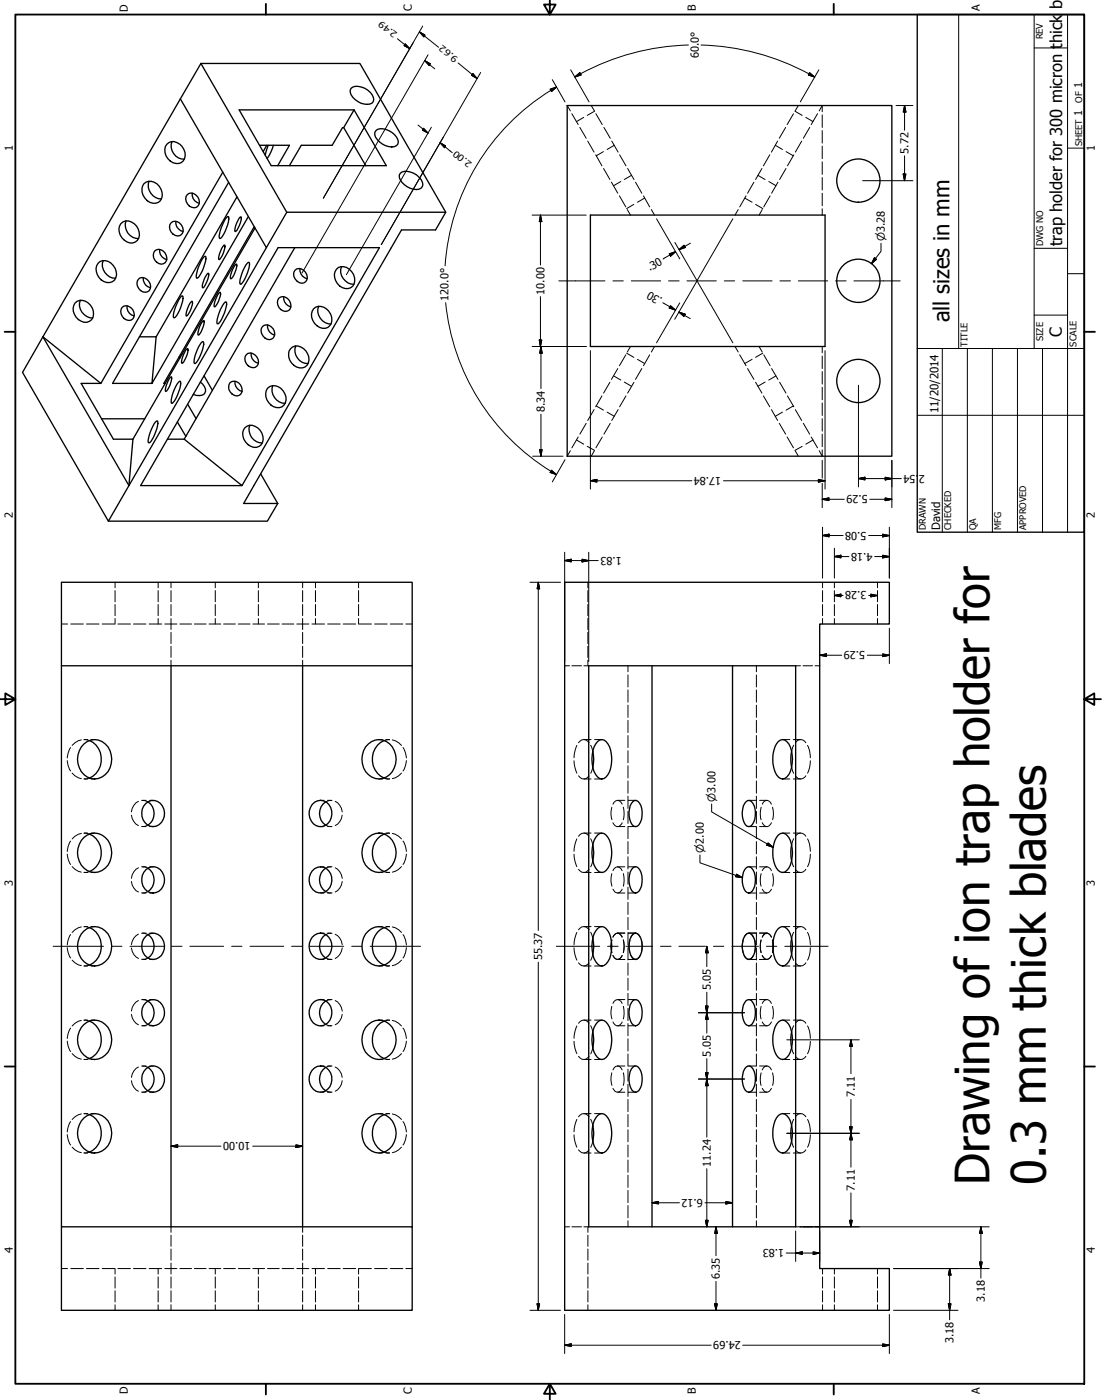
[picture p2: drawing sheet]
<svg xmlns="http://www.w3.org/2000/svg" width="101mm" height="129mm" viewBox="0 0 101 129" stroke-linecap="round" stroke-linejoin="round" font-family="sans-serif">
<g fill="none" stroke="#000" stroke-width=".09">
<path d="M36.5 3.6l1.1 .9M37.2 4l.4 .5-.5-.3zM38.4 11.5l.9 .7M38.5 2.9l.5 .3-.1 .2zM38.5 2.9l1.7 1.4M38.8 2.4l-9.1 15.8M38.9 11.8l.4 .4-.5-.3zM39 5.6l.5 .3-.1 .1zM39 5.6l.9 .7M39.3 5l-11.6 20M39.6 11.7l-7.8 13.5M40.4 13.1l.5 .3-.1 .2z"/>
<path d="M40.4 13.1l1.1 .9M42 5.8l1.8 1.4M43.4 6.7l.4 .5-.5-.3zM44.1 6.7l-9.1 15.8 5.7-9.9M48.8 19.7h5M49.6 19.7l.1 .6h-.2zM49.6 19.7v4.6M50.5 8.2l.6-.2-.5 .4zM50.7 7.3l1.1 2.1M51.1 8a20.5 20.5 0 0 0-10.3 16.4M52 9.7l.3 .5M52.4 6.4l1.7 3"/>
<path d="M52.5 10.4l.6 1M52.8 7.1l.4-.4 .1 .2zM53.2 11.7l.6 1M53.6 10.8l-.7 .4M53.9 13l.6 1M54.3 9.7l.2 .5M54.6 10.2l-.7 .4M54.7 14.2l.5 1M54.7 10.4l.6 1M55.4 13.9l-.7 .4M55.4 15.5l.6 1M55.4 11.7l.6 1"/>
<path d="M56.1 16.7l.6 1M56.1 13l.6 1M56.4 13.3l-.7 .4M56.8 18l.6 1M56.9 14.2l.5 1M57 16.7l-.7 .3M57.6 19.2l.3 .5M57.6 15.5l.6 1M57.9 16.1l-.6 .4M58.2 18.8l-.7 .3M58.3 16.7l.6 1M59.1 18l.5 1"/>
<path d="M59.2 18.2l-.7 .4M59.8 19.2l.3 .5M63.2 4.1a22 22 0 0 0-10.4 3M64.3 4.1a22 22 0 0 1 9.9 2.7M67.7 19.2l-.3 .5M68.3 18.2l.7 .4M68.5 18l-.6 1M69.2 16.7l-.6 1M69.3 18.8l.7 .3M69.5 16.1l.7 .4M69.9 15.5l-.6 1M69.9 19.2l-.2 .5"/>
<path d="M70.5 16.7l.7 .3M70.6 14.2l-.5 1M70.7 18l-.6 1M71.1 13.3l.7 .4M71.4 13l-.6 1M71.4 16.7l-.6 1M72.1 11.7l-.6 1M72.1 15.5l-.6 1M72.1 13.9l.7 .4M72.8 10.4l-.6 1M72.8 14.2l-.5 1M73 10.2l.6 .4"/>
<path d="M73.3 9.7l-.3 .5M73.6 13l-.6 1M73.9 10.8l.7 .4M74.2 6.8l.6 .3M74.3 6.7l.5 .4-.6-.2zM74.3 11.7l-.6 1M75 10.4l-.6 1M75.1 6.4l-1.7 3M75.2 10.2l.3-.5v.6M75.5 10.5v1.2M75.5 12v1.1M75.5 13.4v1.2"/>
<path d="M75.5 14.9v1.1M75.5 16.3v1.1M75.5 17.7v1.2M75.5 19.2v.5M79.2 16.6h4.6M82.2 9.7h1.6M82.9 16h.2l-.1 .6zM83 9.7l.1 .6h-.2zM83 9.7v2.3M83 14.3v2.3M88 1.3v30.7M94.9 4.4h3.1"/>
<path d="M94.9 1.3v30.7M98 1.3v47.5M98 13.6h1.5M40.9 27.8a20.5 20.5 0 0 0 10.2 15.8M48.8 31.8h5M49.5 31.2h.2l-.1 .6zM49.6 27.2v4.6M49.6 31.8l.1 .6h-.2zM49.6 31.8v3.9M49.6 38v3.9M51.3 25.8h4.2M53.8 38.9l-.6 1"/>
<path d="M54.2 32.2v12.7M54.5 37.6l-.6 1M54.7 37.3l.7 .3M55.2 36.3l-.5 1M55.7 37.8l.7 .4M56 35.1l-.6 1M56 38.9l-.6 1M56.2 25.8h1M56.3 34.5l.7 .4M56.7 33.8l-.6 1M56.7 37.6l-.6 1M57.3 35.1l.6 .4"/>
<path d="M57.4 32.6l-.6 1M57.4 36.3l-.5 1M57.5 32.4l.7 .4M57.9 31.8l-.3 .5M57.9 25.8h2.7M58.2 35.1l-.6 1M58.5 33l.7 .4M58.9 33.8l-.6 1M59.6 32.6l-.5 1M60.1 31.8l-.3 .5M60.2 20.1l2.2 3.7M60.8 27.8l1.2 .7"/>
<path d="M61.4 25.8h.9M61.4 23.3l.6-.2-.5 .4zM61.5 28.1l.5 .4-.6-.2zM61.9 29.3l2.1-3.5 3.3 5.7M62 23.1l-1.2 .7M62.3 28.6l.6 .2-.1 .2zM62.3 28.6l1 .6M62.3 22.9l.5-.4 .1 .2zM62.4 27.8l-2.2 3.7M63 25.8h2.7M63.4 22.3l-1.1 .6M66.5 25.8h.9"/>
<path d="M67.3 20.1l-3.3 5.7-2.1-3.5M67.4 31.8l.3 .5M67.9 32.6l.6 1M68.2 25.8h2.7M68.6 33.8l.6 1M69 33l-.7 .4M69.3 35.1l.6 1M69.7 31.8l.2 .5M70 32.4l-.7 .4M70.1 36.3l.5 1M70.1 32.6l.6 1M70.2 35.1l-.7 .4"/>
<path d="M70.8 37.6l.6 1M70.8 33.8l.6 1M71.2 34.5l-.7 .4M71.5 38.9l.6 1M71.5 35.1l.6 1M71.6 25.8h.9M71.8 37.8l-.7 .4M72.3 36.3l.5 1M72.8 37.3l-.7 .3M73 37.6l.6 1M73.3 25.8h2.7M73.7 38.9l.6 1"/>
<path d="M75.5 31.8v.6M75.5 32.7v1.1M75.5 34.1v1.2M75.5 35.5v1.2M75.5 37v1.1M75.5 38.4v1.2M75.5 39.9v1.1M75.7 32.2v12.7M76.7 25.8h.9M78.4 25.8h4.2M78.8 35.4v9.3M80.2 23.7l.2 .1-.4 .4z"/>
<path d="M80.8 22.3v.8l-.8 1.1M84.2 38.1h15.3M84.2 32h15.3M86.5 32v16.8M88.8 32v16.8M91.1 32v16.8M93.4 32v16.8M94.9 22.8h3.1M94.9 28.9h3.1M95.7 32v16.8M98 25.1h1.5M5.6 57.3h.6"/>
<path d="M6.5 57.3h1.1M7.9 57.3h1.2M9.4 57.3h1.1M10.6 53.4v.6M10.6 54.2v1M10.6 55.5v1M10.6 56.8v.5M10.8 57.3h1.2M12.2 57.3h1.2M13.7 57.3h1.1M14.5 53.4v.6M14.5 54.2v1"/>
<path d="M14.5 55.5v1M14.5 56.8v.5M15.1 57.3h1.1M15.7 53.4v.6M15.7 54.2v1M15.7 55.5v1M15.7 56.8v1M15.7 58v1.1M15.7 59.3v1M16.5 57.3h1.1M17.8 57.3h1.1M19.2 57.3h1.1"/>
<path d="M19.8 53.4v.6M19.8 54.2v1M19.8 55.5v1M19.8 56.8v.5M20.5 57.3h1.1M21.9 57.3h1M23.2 57.3h1.1M23.7 53.4v.6M23.7 54.2v1M23.7 55.5v1M23.7 56.8v.5M24.6 57.3h1"/>
<path d="M25.9 57.3h1.1M27.2 57.3h1.1M27.8 53.4v.6M27.8 54.2v1M27.8 55.5v1M27.8 56.8v1M27.8 58v1.1M27.8 59.3v1M28.6 57.3h1.2M29 53.4v.6M29 54.2v1M29 55.5v1"/>
<path d="M29 56.8v.5M30.1 57.3h1.1M31.5 57.3h1.1M32.9 53.4v.6M32.9 54.2v1M32.9 55.5v1M32.9 56.8v.5M32.9 57.3h1.2M34.4 57.3h1.1M35.8 57.3h1.2M37.2 57.3h.6M48.6 53.4h2.8"/>
<path d="M48.9 41.9h2.8M49.4 53.4l.1 .6h-.2zM49.4 53.4v32M49.5 41.3h.2l-.1 .6zM50.6 43.2l.5 .4-.6-.2zM51.8 51.5l.6-.2v.3zM51.8 50.7v10M51.8 51.5h3.1M51.8 42.2l-1.1 2M52.3 41.4l-.3 .5M52.9 40.4l.7 .4M53.1 40.1l-.6 1"/>
<path d="M53.4 51.3l.6 .2-.6 .1zM53.9 41l.7 .3M53.9 53.4v.6M53.9 54.2v1M53.9 55.5v1M53.9 56.8v1M53.9 58v1.1M53.9 59.3v1M54 50.7v10M54.2 44.1l.6-.1v.2zM54.2 44.1h9.3M54.5 41.4l-.2 .5"/>
<path d="M55.3 40.1l-.6 1M66.4 44.1h9.3M72.2 40.1l.6 1M73 41.4l.3 .5M73.6 41l-.6 .3M74.4 40.1l.6 1M74.6 40.4l-.7 .4M75.1 44l.6 .1-.6 .1zM75.5 45.8l.6-.1v.3zM75.5 41.3v.6l-.3-.5M75.5 42.3v1.6M75.5 44.4v2.2"/>
<path d="M75.5 45.8h2M75.5 49.2l.6-.2v.3zM75.5 48.4v4.7M75.5 53.4v.6M75.5 54.2v1M75.5 55.5v1M75.5 56.8v.5M75.5 49.2h1.9M76.6 51.1l.6-.1v.2zM76.6 54.7l.6-.2v.3zM76.6 50.3v2.8M76.6 53.4v.6"/>
<path d="M76.6 54.2v1M76.6 55.5v1M76.6 56.8v.5M76.6 51.1h1.3M76.6 54.7h.8M78.8 43.9l.6-.1v.2zM78.8 43.9h3.9M79.7 49.2h1.9M79.7 54.7h.8M79.8 45.8h2M79.9 54.5l.6 .2-.6 .1zM80.3 51.1h1.3"/>
<path d="M80.5 53.4v.6M80.5 54.2v1M80.5 55.5v1M80.5 56.8v.5M81 49l.6 .2-.6 .1zM81 51l.6 .1-.6 .1zM81.2 43.8l.6 .1-.6 .1zM81.2 45.7l.6 .1-.6 .2zM81.6 48.4v4.7M81.6 57.7v3.2M81.8 42.3v4.3M6.2 78.4l.1 .5 .2 .4"/>
<path d="M6.2 69.8l.1 .5 .2 .5M6.5 77.2l-.2 .5-.1 .5M6.5 68.6l-.2 .5-.1 .5M6.6 79.5l.6 .5 .3 .1M6.6 71l.6 .4 .3 .1M7.5 76.5l-.3 .1-.6 .4M7.5 67.9l-.6 .3-.3 .2M8 76.5h-.3l.5 .1M8 67.9h-.3l.5 .1M8.2 71.4l-.5 .1h.3M8.4 76.5h.3M8.4 71.5h.3"/>
<path d="M8.4 67.9h.3M12.1 74.8a1.2 1.2 0 0 0 .6 1M12.7 79.7a1.2 1.2 0 0 0-.6 .9M12.7 73.6a1.2 1.2 0 0 0-.6 .9M13 79.6l.6 .1M13 73.5l.6 .1M13.1 79.6h.3M13.1 73.5h.3M13.1 75.9h.3M13.6 75.7l-.6 .2M13.7 79.6h.4M13.7 73.5h.4"/>
<path d="M13.7 75.9h.4M15.7 60.6v.5M27.8 60.6v.5M29.4 79.6h.3M29.4 73.5h.3M29.4 75.9h.3M29.9 75.7l.6 .2M30.1 79.6h.3M30.1 73.5h.3M30.1 75.9h.3M30.5 79.6l-.6 .1M30.5 73.5l-.6 .1"/>
<path d="M30.8 79.7a1.2 1.2 0 0 1 .6 .9M30.8 73.6a1.2 1.2 0 0 1 .6 .9M31.4 74.8a1.2 1.2 0 0 1-.6 1M34.8 76.5h.3M34.8 71.5h.3M34.8 67.9h.3M35.2 71.4l.6 .1M35.4 76.5h.3M35.4 71.5h.3M35.4 67.9h.3M35.8 67.9l-.6 .1M35.8 76.5l-.6 .1"/>
<path d="M36 67.9l.6 .3 .2 .2M36 76.5l.3 .1 .5 .4M36.8 71l-.5 .4-.3 .1M36.8 79.5l-.5 .5-.3 .1M37 68.6l.2 .5 .1 .5M37 77.2l.2 .5 .1 .5M37.3 69.8l-.1 .5-.2 .5M37.3 78.4l-.1 .5-.2 .4M51.8 61.1h.5M52.5 61.1h.9M52.7 69.8l.2 1.2M52.7 78.4l.2 1.1"/>
<path d="M52.9 68.4l-.2 1.2M52.9 77l-.2 1.1M53.1 71.2a.55 .55 0 0 0 1 0M53.1 79.8a.55 .55 0 0 0 1 0M53.6 76.5h.6M53.6 71.5h.6M53.6 67.9h.6M53.6 61.1h.4M53.9 60.6v.5M54.1 68.2a.55 .55 0 0 0-1 0M54.1 76.7a.55 .55 0 0 0-1 .1M54.2 68.4l.2 .6"/>
<path d="M54.2 77l.2 .5M54.4 70.4l-.2 .6M54.4 79l-.2 .6M54.6 76.5h.6M54.6 71.5h.6M54.6 67.9h.6M56.1 74.1v.6l.1 .5M56.2 75.5a.43 .43 0 0 0 .5 .4 .43 .43 0 0 0 .4-.4M56.7 79.6l-.3 .1-.2 .2M56.7 79.6l.3 .1 .1 .2M56.7 73.5l-.3 .1-.2 .2M56.7 73.5l.3 .1 .1 .2"/>
<path d="M56.7 79.6h.6M56.7 73.5h.6M56.7 75.9h.6M57.2 74.1l.1 .6-.1 .5M57.6 61.1v.6M57.6 62v1.1M57.6 63.3v1.1M57.6 64.7v1.1M57.6 66.1v1.1M57.6 67.5v1.1M57.6 68.9v1.1M57.6 70.3v1.1"/>
<path d="M57.6 71.7v1.1M57.6 73.1v1.1M57.6 74.5v1.1M57.6 75.9v1.1M57.6 77.2v1.2M57.6 78.6v1.2M57.7 79.6h.6M57.7 73.5h.6M57.7 75.9h.6M64.2 78.5v.7l3.9 1.4M65.3 73.8v.7l5.6 3.3M68.7 79.6h.7"/>
<path d="M68.7 73.5h.7M68.7 75.9h.7M69.4 61.1v.6M69.4 62v1.1M69.4 63.3v1.1M69.4 64.7v1.1M69.4 66.1v1.1M69.4 67.5v1.1M69.4 68.9v1.1M69.4 70.3v1.1M69.4 71.7v1.1M69.4 73.1v1.1"/>
<path d="M69.4 74.5v1.1M69.4 75.9v1.1M69.4 77.2v1.2M69.4 78.6v1.2M69.7 79.6h.7M69.7 73.5h.7M69.7 75.9h.7M69.8 74.1v.6v.5M69.9 75.5a.43 .43 0 0 0 .5 .4 .43 .43 0 0 0 .4-.4M70.4 73.5l-.3 .1-.2 .2M70.4 73.5l.3 .1 .1 .2M70.4 79.6l-.3 .1-.2 .2"/>
<path d="M70.4 79.6l.3 .1 .1 .2M70.5 77.4l.4 .4-.5-.2zM70.9 74.1l.1 .6-.1 .5M71.8 76.5h.7M71.8 71.5h.7M71.8 67.9h.7M72.6 70.4l.2 .6M72.6 79l.2 .6M72.8 76.5h.7M72.8 71.5h.7M72.8 67.9h.7M72.8 68.4l-.2 .6"/>
<path d="M72.8 77l-.2 .5M73 68.2a.54 .54 0 0 1 .9 0M73 76.7a.54 .54 0 0 1 .9 .1M73 61.1h.5M73.7 61.1h.9M73.9 71.2a.54 .54 0 0 1-.9 0M73.9 79.8a.54 .54 0 0 1-.9 0M74.1 68.4l.2 .5 .1 .7M74.1 77l.2 .5 .1 .6M74.4 69.8l-.1 .7-.2 .5M74.4 78.4l-.1 .7-.2 .4M74.8 61.1h.4"/>
<path d="M75.2 60.1l.6-.1v.3zM75.2 60.1h2M79.6 60.1h2M81 60l.6 .1-.6 .2zM4.9 86.9h4.6M6.2 95.6l.1 .4 .2 .5M6.2 87l.1 .4 .2 .5M6.5 94.4l-.2 .5-.1 .4M6.5 85.8l-.2 .5-.1 .4M6.6 96.7l.6 .4 .3 .1M6.6 88.1l.6 .5h.3M7.5 93.7h-.3l-.6 .5"/>
<path d="M7.5 85.1l-.3 .1-.6 .4M7.7 93.6l.5 .1M7.7 97.2h.3M7.7 93.6h.3M8 85l-.3 .1h.5M8.2 97.2h-.5M8.2 88.6h-.5l.3 .1M8.2 80l-.5 .1h.3M8.4 97.2h.3M8.4 93.6h.3M8.4 88.7h.3M8.4 85h.3"/>
<path d="M8.4 80.1h.3M10.2 86.9h1M11.9 86.9h3.1M12.1 87a1.2 1.2 0 0 0 .6 1M12.1 93.1a1.2 1.2 0 0 0 .6 1M12.1 80.9a1.19 1.19 0 0 0 .6 1M12.1 99.2a1.19 1.19 0 0 0 .6 1M12.7 85.7a1.2 1.2 0 0 0-.6 1M12.7 91.8a1.2 1.2 0 0 0-.6 1M12.7 97.9a1.2 1.2 0 0 0-.6 1M13 85.7l.6 .1M13 91.8l.6 .1"/>
<path d="M13 97.8l.6 .2M13.1 85.6h.3M13.1 88.1h.3M13.1 94.2h.3M13.1 91.7h.3M13.1 82h.3M13.1 97.8h.3M13.6 87.9l-.6 .2M13.6 94l-.6 .2M13.6 81.8l-.3 .2h-.3M13.7 85.6h.4M13.7 88.1h.4"/>
<path d="M13.7 94.2h.4M13.7 91.7h.4M13.7 82h.4M13.7 97.8h.4M15.7 86.9h1M17.4 86.9h3.1M21.3 86.9h.9M22.9 86.9h3.1M26.8 86.9h.9M28.4 86.9h3.1M29.4 85.6h.3M29.4 88.1h.3"/>
<path d="M29.4 94.2h.3M29.4 91.7h.3M29.4 82h.3M29.4 97.8h.3M29.9 87.9l.6 .2M29.9 81.8l.3 .2h.3M29.9 94l.6 .2M30.1 85.6h.3M30.1 88.1h.3M30.1 94.2h.3M30.1 91.7h.3M30.1 82h.3"/>
<path d="M30.1 97.8h.3M30.5 85.7l-.6 .1M30.5 91.8l-.6 .1M30.5 97.8l-.6 .2M30.8 85.8a1.14 1.14 0 0 1 .6 .9M30.8 91.8a1.2 1.2 0 0 1 .6 1M30.8 97.9a1.2 1.2 0 0 1 .6 1M31.4 87a1.2 1.2 0 0 1-.6 1M31.4 80.9a1.19 1.19 0 0 1-.6 1M31.4 93.1a1.2 1.2 0 0 1-.6 1M31.4 99.2a1.19 1.19 0 0 1-.6 1M32.3 86.9h.9"/>
<path d="M34 86.9h4.6M34.8 97.2h.3M34.8 93.6h.3M34.8 88.7h.3M34.8 85h.3M34.8 80.1h.3M35.2 80l.6 .1M35.2 88.6h.6M35.2 97.2h.6M35.4 97.2h.3M35.4 93.6h.3M35.4 88.7h.3"/>
<path d="M35.4 85h.3M35.4 80.1h.3M35.8 85.1h-.6M35.8 93.6l-.6 .1M36 85.1l.3 .1 .5 .4M36 93.7h.3l.5 .5M36.8 88.1l-.5 .5h-.3M36.8 96.7l-.5 .4-.3 .1M37 85.8l.2 .5 .1 .4M37 94.4l.2 .5 .1 .4M37.3 87l-.1 .4-.2 .5M37.3 95.6l-.1 .4-.2 .5"/>
<path d="M49.4 88.3v32M51.1 86.9h3.9M52.7 87l.2 1.1M52.7 95.6l.2 1.1M52.9 85.6l-.2 1.1M52.9 94.2l-.2 1.1M53.1 88.4a.55 .55 0 0 0 1 0M53.1 97a.55 .55 0 0 0 1 0M53.6 97.2h.6M53.6 93.6h.6M53.6 88.7h.6M53.6 85h.6"/>
<path d="M53.6 80.1h.6M54.1 85.3a.55 .55 0 0 0-1 0M54.1 93.9a.55 .55 0 0 0-1 0M54.2 85.6l.2 .5M54.2 94.2l.2 .5M54.4 87.6l-.2 .5M54.4 96.2l-.2 .5M54.6 97.2h.6M54.6 93.6h.6M54.6 88.7h.6M54.6 85h.6M54.6 80.1h.6"/>
<path d="M55.8 86.9h.9M56.1 86.3v.6l.1 .5M56.1 80.2v.6l.1 .5M56.1 92.4v.6l.1 .5M56.1 98.5v.6l.1 .5M56.2 86.3l-.1 .5v.6M56.2 87.7a.43 .43 0 0 0 .5 .4 .43 .43 0 0 0 .4-.4 .43 .43 0 0 1-.4 .4 .43 .43 0 0 1-.5-.4zM56.2 81.6a.43 .43 0 0 0 .5 .4 .43 .43 0 0 0 .4-.4M56.2 93.8a.43 .43 0 0 0 .5 .4 .43 .43 0 0 0 .4-.4M56.2 99.9a.43 .43 0 0 0 .5 .3 .43 .43 0 0 0 .4-.3M56.4 85.8l-.2 .2a.43 .43 0 0 1 .5-.3 .43 .43 0 0 1 .4 .3 .41 .41 0 0 0-.3-.3 .41 .41 0 0 0-.4 .1zM56.7 91.7l-.3 .2-.2 .2"/>
<path d="M56.7 91.7l.3 .2 .1 .2M56.7 97.8l-.2 .1-.3 .3M56.7 97.8l.1 .1 .3 .3M56.7 85.6h.6M56.7 88.1h.6M56.7 94.2h.6M56.7 91.7h.6M56.7 82h.6M56.7 97.8h.6M57.2 86.3l.1 .5-.1 .6 .1-.5zM57.2 80.2l.1 .6-.1 .5M57.2 92.4l.1 .6-.1 .5"/>
<path d="M57.2 98.5l.1 .6-.1 .5M57.4 86.9h2.5M57.6 80v1.2M57.6 81.4v1.1M57.6 82.8v1.1M57.6 84.2v1.1M57.6 85.6v1.1M57.6 87v1.1M57.6 88.4v1.1M57.6 89.8v1.1M57.6 91.2v1.1M57.6 92.6v1.1"/>
<path d="M57.6 94v1.1M57.6 95.3v1.2M57.6 96.7v1.1M57.6 98.1v1.1M57.6 99.5v1.1M57.7 85.6h.6M57.7 88.1h.6M57.7 94.2h.6M57.7 91.7h.6M57.7 82h.6M57.7 97.8h.6M57.8 86.3l-.1 .6 .1 .5"/>
<path d="M57.9 87.7a.43 .43 0 0 0 .4 .4 .43 .43 0 0 0 .4-.4M58.3 85.6l-.1 .1-.3 .3M58.3 85.6l.2 .1 .2 .3M58.9 86.3v.6v.5M60.6 86.9h1M62.3 86.9h2.4M64.1 99h4.2M64.1 93h4.2M64.7 98.4h.3l-.1 .6zM64.7 92.3h.3l-.1 .7zM64.9 99l.1 .7h-.3zM64.9 93l.1 .6h-.3z"/>
<path d="M64.9 86.9l.1 .6h-.3zM64.9 86.9v1.8M64.9 91.1v3.7M64.9 97.2v7.2M65.5 86.9h.9M67.2 86.9h2.4M67.6 80.2l.5 .4-.6-.1zM68.2 86.3l-.1 .6 .1 .5M68.3 87.7a.43 .43 0 0 0 .4 .4 .43 .43 0 0 0 .4-.4M68.7 85.6l-.1 .1-.3 .3M68.7 85.6l.2 .1 .2 .3M68.7 85.6h.7"/>
<path d="M68.7 88.1h.7M68.7 94.2h.7M68.7 91.7h.7M68.7 82h.7M68.7 97.8h.7M69.2 86.3l.1 .6-.1 .5M69.4 80v1.2M69.4 81.4v1.1M69.4 82.8v1.1M69.4 84.2v1.1M69.4 85.6v1.1M69.4 87v1.1"/>
<path d="M69.4 88.4v1.1M69.4 89.8v1.1M69.4 91.2v1.1M69.4 92.6v1.1M69.4 94v1.1M69.4 95.3v1.2M69.4 96.7v1.1M69.4 98.1v1.1M69.4 99.5v1.1M69.7 85.6h.7M69.7 88.1h.7M69.7 94.2h.7"/>
<path d="M69.7 91.7h.7M69.7 82h.7M69.7 97.8h.7M69.8 86.3v.6v.5v-.6zM69.8 80.2v.6v.5M69.8 92.4v.6v.5M69.8 98.5v.6v.5M69.9 87.7a.43 .43 0 0 0 .5 .4 .43 .43 0 0 0 .4-.4 .43 .43 0 0 1-.4 .4 .43 .43 0 0 1-.5-.4zM69.9 81.6a.43 .43 0 0 0 .5 .4 .43 .43 0 0 0 .4-.4M69.9 93.8a.43 .43 0 0 0 .5 .4 .43 .43 0 0 0 .4-.4M69.9 99.9a.43 .43 0 0 0 .5 .3 .43 .43 0 0 0 .4-.3M70.1 85.8l-.2 .2a.43 .43 0 0 1 .5-.4 .43 .43 0 0 1 .4 .4 .43 .43 0 0 0-.7-.2z"/>
<path d="M70.3 86.9h1M70.4 91.7l-.3 .2-.2 .2M70.4 91.7l.3 .2 .1 .2M70.4 97.8l-.2 .1-.3 .3M70.4 97.8l.1 .1 .3 .3M70.9 86.3l.1 .5-.1 .6 .1-.5zM70.9 80.2l.1 .6-.1 .5M70.9 92.4l.1 .6-.1 .5M70.9 98.5l.1 .6-.1 .5M71.8 97.2h.7M71.8 93.6h.7M71.8 88.7h.7"/>
<path d="M71.8 85h.7M71.8 80.1h.7M72 86.9h4M72.2 95.4h6.7M72.6 87.6l.2 .5M72.6 96.2l.2 .5M72.8 97.2h.7M72.8 93.6h.7M72.8 88.7h.7M72.8 85h.7M72.8 80.1h.7M72.8 85.6l-.2 .5"/>
<path d="M72.8 94.2l-.2 .5M73 85.3a.54 .54 0 0 1 .9 0M73 93.9a.54 .54 0 0 1 .9 0M73.9 88.4a.54 .54 0 0 1-.9 0M73.9 97a.54 .54 0 0 1-.9 0M74.1 85.6l.2 .5 .1 .6M74.1 94.2l.2 .4 .1 .7M74.4 87l-.1 .7-.2 .4M74.4 95.6l-.1 .6-.2 .5M78.1 95.4l.1 .6h-.2zM78.1 95.4v3.2M5.6 116.4h.6"/>
<path d="M6.2 104.1l.1 .5 .2 .5M6.5 102.9l-.2 .5-.1 .5M6.5 116.4h1.1M6.6 105.3l.6 .4 .3 .1M7.5 102.2l-.3 .1-.6 .4M7.7 102.2l.5 .1M7.7 105.8h.3M7.7 102.2h.3M7.9 116.4h1.2M8.2 105.8h-.5M8.4 105.8h.3M8.4 102.2h.3"/>
<path d="M9.4 116.4h1.1M10.6 116.4v.5M10.6 117.2v1M10.6 118.5v1M10.6 119.8v.5M10.8 116.4h1.2M12.2 116.4h1.2M13.1 100.3h.3M13.6 100.1l-.6 .1M13.7 116.4h1.1M13.7 100.3h.4M14.5 116.4v.5"/>
<path d="M14.5 117.2v1M14.5 118.5v1M14.5 119.8v.5M15.1 116.4h1.1M15.7 105.2l.6-.1v.2zM15.7 112.6v.5M15.7 113.4v1M15.7 114.6v1.1M15.7 115.9v1M15.7 117.2v1M15.7 118.5v1M15.7 119.8v.5"/>
<path d="M15.7 105.2h4.6M16.5 116.4h1.1M17.8 116.4h1.1M19.2 116.4h1.1M19.8 116.4v.5M19.8 117.2v1M19.8 118.5v1M19.8 119.8v.5M20.5 116.4h1.1M21.9 116.4h1M23.2 105.2h4.6M23.2 116.4h1.1"/>
<path d="M23.7 116.4v.5M23.7 117.2v1M23.7 118.5v1M23.7 119.8v.5M24.6 116.4h1M25.9 116.4h1.1M27.2 105.1l.6 .1-.6 .1zM27.2 116.4h1.1M27.8 112.6v.5M27.8 113.4v1M27.8 114.6v1.1M27.8 115.9v1"/>
<path d="M27.8 117.2v1M27.8 118.5v1M27.8 119.8v.5M28.6 116.4h1.2M29 116.4v.5M29 117.2v1M29 118.5v1M29 119.8v.5M29.4 100.3h.3M29.9 100.1l.6 .1M30.1 100.3h.3M30.1 116.4h1.1"/>
<path d="M31.5 116.4h1.1M32.9 116.4v.5M32.9 117.2v1M32.9 118.5v1M32.9 119.8v.5M32.9 116.4h1.2M34.4 116.4h1.1M34.8 105.8h.3M34.8 102.2h.3M35.2 105.8h.6M35.4 105.8h.3M35.4 102.2h.3"/>
<path d="M35.8 102.2l-.6 .1M35.8 116.4h1.2M36 102.2l.3 .1 .5 .4M36.8 105.3l-.5 .4-.3 .1M37 102.9l.2 .5 .1 .5M37.2 116.4h.6M37.3 104.1l-.1 .5-.2 .5M49.3 119.7h.2l-.1 .6zM51.8 112.6h.5M52.5 112.6h.9M52.7 104.2l.2 1.1M52.9 102.7l-.2 1.2"/>
<path d="M53.1 105.5a.55 .55 0 0 0 1 .1M53.6 105.8h.6M53.6 102.2h.6M53.6 112.6h.4M53.9 112.6v.5M53.9 113.4v1M53.9 114.6v1.1M53.9 115.9v1M53.9 117.2v1M53.9 118.5v1M53.9 119.8v.5M54.1 102.5a.55 .55 0 0 0-1 0"/>
<path d="M54.2 102.7l.2 .6M54.4 104.8l-.2 .5M54.6 105.8h.6M54.6 102.2h.6M56.7 100.3h.6M57.6 100.9v1.1M57.6 102.3v1.1M57.6 103.7v1.1M57.6 105.1v1.1M57.6 106.5v1.1M57.6 107.9v1.1M57.6 109.3v1.1"/>
<path d="M57.6 110.7v1.1M57.6 112.1v.5M57.7 100.3h.6M59.8 110.4l.6-.1v.2zM59.8 110.4h2.5M64.7 110.4h2.5M64.7 112h.3l-.1 .6zM64.9 107.3v5.3M65.6 119.7h.2l-.1 .6zM65.7 112.6l.1 .6h-.2zM65.7 112.6v2.7M65.7 117.6v2.7"/>
<path d="M66.6 110.3l.6 .1-.6 .1zM68.7 100.3h.7M69.4 100.9v1.1M69.4 102.3v1.1M69.4 103.7v1.1M69.4 105.1v1.1M69.4 106.5v1.1M69.4 107.9v1.1M69.4 109.3v1.1M69.4 110.7v1.1M69.4 112.1v.5M69.7 100.3h.7"/>
<path d="M71.8 105.8h.7M71.8 102.2h.7M72.1 115h3.1M72.2 104h6.7M72.6 104.8l.2 .5M72.8 105.8h.7M72.8 102.2h.7M72.8 102.7l-.2 .6M73 102.5a.54 .54 0 0 1 .9 0M73 115l.6-.1v.2zM73 112.6h17.8M73 113v2.8"/>
<path d="M73.9 105.5a.54 .54 0 0 1-.9 .1M74.1 102.7l.2 .5 .1 .7M74.4 104.2l-.1 .6-.2 .5M74.6 114.9l.6 .1-.6 .1zM75.2 113v2.8M75.5 116.4v.5M75.5 117.2v1M75.5 118.5v1M75.5 119.8v.5M76.6 116.4v.5M76.6 117.2v1M76.6 118.5v1"/>
<path d="M76.6 119.8v.5M78 112h.2l-.1 .6zM78 103.4h.2l-.1 .6zM78.1 104l.1 .6h-.2zM78.1 100.9v6.2M78.1 109.5v3.1M80.5 116.4v.5M80.5 117.2v1M80.5 118.5v1M80.5 119.8v.5M82 116.4h8.8M87 119.7h.3l-.2 .6z"/>
<path d="M87.1 116.4l.2 .6h-.3zM87.1 116.4v4.7M89.9 115.8h.2l-.1 .6zM90 112.6l.1 .6h-.2zM90 112.6v4.7M48.6 120.3h2.8M51.8 123.5l.6-.2v.3zM51.8 123.5h13.5M51.8 120.7v3.5M68.2 123.5h13.4M81 123.3l.6 .2-.6 .1zM81.6 120.7v3.5"/>
<path d="M82 120.3h5.9"/>
</g>
<g fill="none" stroke="#000" stroke-width=".12">
<path d="M13.2 16.9a1.09 1.09 0 0 1 1.2-.1 1.09 1.09 0 0 1 .5 1.1 .84 .84 0 0 1-.7 .8 .84 .84 0 0 1-.9-.5 1.11 1.11 0 0 1-.1-1.3zM13.7 16.6a1.24 1.24 0 0 0 1.1 1.7M15.3 13.2a.95 .95 0 0 1 1.6 .5 .82 .82 0 0 1-.2 1.1 .82 .82 0 0 1-1.1 0 1.12 1.12 0 0 1-.3-1.6zM15.8 13a1.2 1.2 0 0 0 1.1 1.6M16.6 9.1l-12.7 21.8 7.9 13.7-1.9 3.2-7.8-13.6 1.8-3.3 5.4 4.3 11.1-19.4M17.2 17.9a.72 .72 0 0 1 .9 .2 .72 .72 0 0 1-.1 .9 .78 .78 0 0 1-.8-.3 .78 .78 0 0 1 0-.8zM17.6 17.7a.83 .83 0 0 0 .7 1M18.4 5.8h14.6l7.9 13.7-.9 1.6h-3.2l-14.4 25.1h3.1M18.4 5.8l7.9 13.7-1.9 3.2-7.8-13.6M18.4 5.8l-1.8 3.3M20.8 20l.2-.1a3 3 0 0 1-.8 2 2.86 2.86 0 0 1 .6-1.9zM21 16.7l-10.7 18.5h3.6"/>
<path d="M21.7 18.1l-7.4 12.8M21.9 10.1h10.6l2.9 5.1h-10.5zM22 19.9h.1a1.7 1.7 0 0 1-.5 1.4 1.77 1.77 0 0 1 .4-1.4zM22.8 19.9l-8.9 15.3 .4-4.3M23.8 13.3h2.8l-1.1 1.9M24.5 13.3l-.3 .6M24.6 13.3l-.3 .9M25.1 13.3l-.3 .9-.3 .3M26.3 19.5h14.6M26.6 15.2l1-1.9h2.9l.9-1.6h.1l2.1 3.5M32.2 8.1a1.49 1.49 0 0 1 2.1 1 .57 .57 0 0 1-.9 .5 1.52 1.52 0 0 1-1.3-1.3zM32.5 10.1l-1 1.6"/>
<path d="M34.5 12a1.46 1.46 0 0 1 1.9 .6 .52 .52 0 0 1 .1 .6 .52 .52 0 0 1-.5 .3 1.58 1.58 0 0 1-1.6-1.3zM36.7 15.9a1.5 1.5 0 0 1 2.1 1 .59 .59 0 0 1-.9 .5 1.56 1.56 0 0 1-1.3-1.3zM52 9.7h29.8v32.2h-29.8zM54.2 19.7h21.5v12.1h-21.5zM84.2 1.3h15.3v47.5h-15.3zM6.9 27.8a1.07 1.07 0 0 1 1.2 0 1.07 1.07 0 0 1 .5 1.1 .79 .79 0 0 1-.5 .7 .79 .79 0 0 1-.9-.3 1.12 1.12 0 0 1-.3-1.5zM7.4 27.6a1.22 1.22 0 0 0 1.1 1.6M9 24.2a1.04 1.04 0 0 1 1.7 .7 .8 .8 0 0 1-.4 1 .8 .8 0 0 1-1-.2 1.16 1.16 0 0 1-.3-1.5zM9.3 35.2h-1.9l3 5.1h1.8M9.3 38.4h4M9.5 23.9a1.22 1.22 0 0 0 1.1 1.6M11.1 20.5a1.05 1.05 0 0 1 1.7 .8 .79 .79 0 0 1-.4 .9 .79 .79 0 0 1-1-.1 1.15 1.15 0 0 1-.3-1.6z"/>
<path d="M11.2 28.2a.72 .72 0 0 1 1 .2 .72 .72 0 0 1-.2 1 .78 .78 0 0 1-.8-.3 .78 .78 0 0 1 0-.9zM11.6 20.3a1.22 1.22 0 0 0 1.1 1.6M11.7 28.1a.83 .83 0 0 0 .6 .9M12.7 25.6a.71 .71 0 0 1 1 .2 .71 .71 0 0 1-.2 1 .77 .77 0 0 1-.8-.3 .77 .77 0 0 1 0-.9zM12.8 30.9h1.5M13.1 25.5a.86 .86 0 0 0 .7 .9M14.2 23a.72 .72 0 0 1 1 .2 .72 .72 0 0 1-.2 1 .78 .78 0 0 1-.8-.3 .78 .78 0 0 1 0-.9zM14.3 38.7l.2-.1a3 3 0 0 1-.8 2h-.1a2.86 2.86 0 0 1 .7-1.9zM14.7 22.9a.85 .85 0 0 0 .6 .9M15.6 34.6h.1a1.81 1.81 0 0 1-.5 1.3 1.76 1.76 0 0 1 .4-1.3zM15.7 20.5a.71 .71 0 0 1 1 .2 .71 .71 0 0 1-.2 .9 .77 .77 0 0 1-.8-.3 .77 .77 0 0 1 0-.8zM16.1 20.3a.83 .83 0 0 0 .7 .9"/>
<path d="M16.3 38.7l.8 1.3M16.4 35.1l.2-.1a3.2 3.2 0 0 1-.8 2h-.1a2.86 2.86 0 0 1 .7-1.9zM16.4 32.7l.1 .1M16.6 32.6h.1M16.6 27.2h.2a2.63 2.63 0 0 1-.8 2 2.86 2.86 0 0 1 .6-2zM17.1 32h.1a1.66 1.66 0 0 1-.5 1.4 1.82 1.82 0 0 1 .4-1.4zM17.2 37.1l.8 1.3M17.5 27.7h.1a1.82 1.82 0 0 1-.5 1.3 1.82 1.82 0 0 1 .4-1.3zM18.4 35.1a.74 .74 0 0 1 .3 1.1 1.12 1.12 0 0 1-1 0M18.5 31.4h.2a2.96 2.96 0 0 1-.8 2h-.1a2.86 2.86 0 0 1 .7-2zM18.6 29.4h.1a1.65 1.65 0 0 1-.5 1.4 1.95 1.95 0 0 1 .4-1.4zM18.7 23.6l.2-.1a3.1 3.1 0 0 1-.8 2 2.86 2.86 0 0 1 .6-1.9z"/>
<path d="M18.7 34.5l.8 1.3M19 25.1h.1a1.65 1.65 0 0 1-.5 1.3 1.95 1.95 0 0 1 .4-1.3zM20.1 26.9l.1-.1a1.81 1.81 0 0 1-.5 1.4 1.82 1.82 0 0 1 .4-1.3zM20.5 22.5h.1a1.81 1.81 0 0 1-.5 1.3 1.82 1.82 0 0 1 .4-1.3zM20.6 27.8l.2-.1a2.89 2.89 0 0 1-.8 2h-.1a3.1 3.1 0 0 1 .7-1.9zM21.1 35.1a.72 .72 0 0 1 1 .2 .72 .72 0 0 1-.2 1 .78 .78 0 0 1-.8-.3 .78 .78 0 0 1 0-.9zM21.6 35a.85 .85 0 0 0 .6 .9M21.6 24.3l.1-.1a1.7 1.7 0 0 1-.5 1.4 1.9 1.9 0 0 1 .4-1.3zM22.5 39.3a1.05 1.05 0 0 1 1.6 .7 .79 .79 0 0 1-.3 1 .79 .79 0 0 1-1-.2 1.15 1.15 0 0 1-.3-1.5zM22.6 32.6a.71 .71 0 0 1 1 .2 .71 .71 0 0 1-.2 .9 .77 .77 0 0 1-.8-.3 .77 .77 0 0 1 0-.8zM22.7 24.2l.2-.1a2.68 2.68 0 0 1-.8 2 2.86 2.86 0 0 1 .6-1.9zM22.9 39a1.22 1.22 0 0 0 1.2 1.7"/>
<path d="M23 32.4a.83 .83 0 0 0 .7 .9M23.3 20.8l-8.3 14.4h.2M23.4 20.9l-11.2 19.4M24.1 30a.72 .72 0 0 1 1 .2 .72 .72 0 0 1-.2 .9 .78 .78 0 0 1-.8-.3 .78 .78 0 0 1 0-.8zM24.4 22.7l-12.6 21.9 .4-4.3M24.6 29.8a.85 .85 0 0 0 .6 1M24.6 35.6a1.09 1.09 0 0 1 1.2 0 1.09 1.09 0 0 1 .5 1.1 .84 .84 0 0 1-.7 .7 .84 .84 0 0 1-.9-.4 1.11 1.11 0 0 1-.1-1.4zM25 35.4a1.24 1.24 0 0 0 1.2 1.6M25.6 27.4a.72 .72 0 0 1 .9 .2 .72 .72 0 0 1-.1 .9 .78 .78 0 0 1-.8-.3 .78 .78 0 0 1 0-.8zM26 27.2a.85 .85 0 0 0 .7 1M26.7 32a.95 .95 0 0 1 1.5 .5 .82 .82 0 0 1-.1 1.1 .82 .82 0 0 1-1.1-.1 1.12 1.12 0 0 1-.3-1.5zM27 22.7l-10.1 17.6"/>
<path d="M27.1 24.8a.71 .71 0 0 1 .9 .2 .71 .71 0 0 1-.1 1 .78 .78 0 0 1-.8-.4 .78 .78 0 0 1 0-.8zM27.1 31.8a1.2 1.2 0 0 0 1.2 1.6M27.5 24.6a.87 .87 0 0 0 .7 1M28.8 28.4a1.07 1.07 0 0 1 1.2-.1 1.07 1.07 0 0 1 .5 1.1 .84 .84 0 0 1-.7 .8 .84 .84 0 0 1-.9-.5 1.08 1.08 0 0 1-.1-1.3zM29.2 28.1a1.22 1.22 0 0 0 1.2 1.6M30.9 24.7a1.04 1.04 0 0 1 1.6 .8 .8 .8 0 0 1-.3 .9 .8 .8 0 0 1-1-.1 1.16 1.16 0 0 1-.3-1.6zM31.3 24.5a1.22 1.22 0 0 0 1.2 1.6M5.6 53.4h32.2v7.7h-32.2zM15.4 40.3h1.5M16.9 40.3l5.3 4.3 12.6-21.9h-9.3l-12.6 21.9h9.3M23.9 43.5l1.6 2.7M25.5 46.2l-1 1.6h-14.6"/>
<path d="M51.8 53.4h29.8v3.9h-6.4v59.1h6.4v3.9h-29.8zM5.6 61.1v51.5h32.2v7.7h-32.2v-7.7M7.7 76.9a1.56 1.56 0 0 1 1.8-.2 1.56 1.56 0 0 1 .8 1.6 1.55 1.55 0 0 1-1 1.6 1.55 1.55 0 0 1-1.8-.5 1.98 1.98 0 0 1 .2-2.5zM7.7 68.3a1.56 1.56 0 0 1 1.8-.2 1.56 1.56 0 0 1 .8 1.6 1.55 1.55 0 0 1-1 1.6 1.55 1.55 0 0 1-1.8-.5 1.98 1.98 0 0 1 .2-2.5zM8.2 76.6a1.91 1.91 0 0 1 1.1 1.7 1.91 1.91 0 0 1-1.1 1.7M8.2 68a1.91 1.91 0 0 1 1.1 1.7 1.91 1.91 0 0 1-1.1 1.7M13.4 79.8a1.03 1.03 0 0 1 1.1-.1 1.03 1.03 0 0 1 .6 1 1.07 1.07 0 0 1-1 1.3 1.07 1.07 0 0 1-1.1-1.3l.1-.3zM13.4 73.7a1.1 1.1 0 0 1 1.4 .1 1.1 1.1 0 0 1 .2 1.4 1.03 1.03 0 0 1-1.3 .6 1.03 1.03 0 0 1-.7-1.2l.1-.3zM13.6 79.7a1.3 1.3 0 0 1 0 2.1M13.6 73.6a1.3 1.3 0 0 1 0 2.1M15.7 61.1v51.5M27.8 61.1v51.5"/>
<path d="M28.6 79.9a1.04 1.04 0 0 1 1.3-.2 1.04 1.04 0 0 1 .6 1.1 1.04 1.04 0 0 1-1.1 1.2 1.04 1.04 0 0 1-1-1.2v-.3zM28.6 73.8a1.04 1.04 0 0 1 1.3-.2 1.04 1.04 0 0 1 .6 1.1 1.05 1.05 0 0 1-1.1 1.2 1.05 1.05 0 0 1-1-1.2v-.3zM29.9 79.7a1.3 1.3 0 0 0 0 2.1M29.9 73.6a1.3 1.3 0 0 0 0 2.1M33.8 68.3a1.5 1.5 0 0 1 1.6-.3 1.5 1.5 0 0 1 .9 1.3 1.64 1.64 0 0 1-.4 1.7 1.64 1.64 0 0 1-1.8 .3 1.95 1.95 0 0 1-.3-3zM33.8 76.9a1.5 1.5 0 0 1 1.6-.3 1.5 1.5 0 0 1 .9 1.3 1.64 1.64 0 0 1-.4 1.7 1.64 1.64 0 0 1-1.8 .3 1.95 1.95 0 0 1-.3-3zM35.2 68a1.91 1.91 0 0 0-1 1.7 1.91 1.91 0 0 0 1 1.7M35.2 76.6a1.91 1.91 0 0 0-1 1.7 1.91 1.91 0 0 0 1 1.7M37.8 61.1v51.5M54 61.1h19v51.5h-19zM54.4 69l.1 .7-.1 .7M54.4 77.5l.1 .8-.1 .7"/>
<path d="M54.8 68.1a.56 .56 0 0 1 1 .2 2.88 2.88 0 0 1-.2 3 .56 .56 0 0 1-.9-.2 2.88 2.88 0 0 1 .1-3zM54.8 76.6a.56 .56 0 0 1 1 .3 2.88 2.88 0 0 1-.2 3 .56 .56 0 0 1-.9-.2 2.88 2.88 0 0 1 .1-3.1zM58.1 79.7l.1-.1a.92 .92 0 0 1 .7 1.1 1.16 1.16 0 0 1-.6 1.3 1.14 1.14 0 0 1-.6-1.3 1.44 1.44 0 0 1 .4-1zM58.1 73.6l.1-.1a.92 .92 0 0 1 .7 1.1 1.16 1.16 0 0 1-.6 1.3 1.14 1.14 0 0 1-.6-1.3 1.36 1.36 0 0 1 .4-1zM59.8 61.1v51.5M67.2 61.1v51.5M68.5 73.6l.1-.1a.92 .92 0 0 1 .7 1.1 1.16 1.16 0 0 1-.6 1.3 1.14 1.14 0 0 1-.6-1.3 1.36 1.36 0 0 1 .4-1zM68.5 79.7l.1-.1a.92 .92 0 0 1 .7 1.1 1.16 1.16 0 0 1-.6 1.3 1.14 1.14 0 0 1-.6-1.3 1.44 1.44 0 0 1 .4-1zM71.4 68.1a.57 .57 0 0 1 1 .2 2.93 2.93 0 0 1-.2 3 .56 .56 0 0 1-.9-.2 2.97 2.97 0 0 1 .1-3zM71.4 76.6a.57 .57 0 0 1 1 .3 2.93 2.93 0 0 1-.2 3 .56 .56 0 0 1-.9-.2 2.97 2.97 0 0 1 .1-3.1zM72.6 69v.7v.7M72.6 77.5v.8v.7"/>
<path d="M7.7 94a1.56 1.56 0 0 1 1.8-.1 1.56 1.56 0 0 1 .8 1.5 1.55 1.55 0 0 1-1 1.7 1.55 1.55 0 0 1-1.8-.5 1.98 1.98 0 0 1 .2-2.6zM7.7 85.4a1.56 1.56 0 0 1 1.8-.1 1.56 1.56 0 0 1 .8 1.6 1.55 1.55 0 0 1-1 1.6 1.55 1.55 0 0 1-1.8-.5 1.98 1.98 0 0 1 .2-2.6zM8.2 93.7a1.91 1.91 0 0 1 1.1 1.7 1.91 1.91 0 0 1-1.1 1.8M8.2 85.1a1.91 1.91 0 0 1 1.1 1.8 1.91 1.91 0 0 1-1.1 1.7M13.4 85.9a1.03 1.03 0 0 1 1.1-.1 1.03 1.03 0 0 1 .6 1 1.05 1.05 0 0 1-.6 1.1 1.05 1.05 0 0 1-1.2-.2 1.35 1.35 0 0 1 .1-1.8zM13.4 92a1.1 1.1 0 0 1 1.4 .1 1.1 1.1 0 0 1 .2 1.4 1.04 1.04 0 0 1-1.3 .6 1.04 1.04 0 0 1-.7-1.2l.1-.4zM13.4 98.1a1.03 1.03 0 0 1 1.1-.1 1.03 1.03 0 0 1 .6 1 1.07 1.07 0 0 1-1 1.3 1.07 1.07 0 0 1-1.1-1.3l.1-.4zM13.6 85.8a1.3 1.3 0 0 1 0 2.1M13.6 91.9a1.3 1.3 0 0 1 0 2.1M13.6 98a1.3 1.3 0 0 1 0 2.1M28.6 86a1.08 1.08 0 0 1 1.4-.1 1.08 1.08 0 0 1 .4 1.4 1.03 1.03 0 0 1-1.2 .7 1.03 1.03 0 0 1-.8-1.1v-.3zM28.6 92.1a1.04 1.04 0 0 1 1.3-.2 1.04 1.04 0 0 1 .6 1.1 1.05 1.05 0 0 1-1.1 1.2 1.05 1.05 0 0 1-1-1.2v-.3z"/>
<path d="M28.6 98.2a1.04 1.04 0 0 1 1.3-.2 1.04 1.04 0 0 1 .6 1.1 1.04 1.04 0 0 1-1.1 1.1 1.04 1.04 0 0 1-1-1.1v-.3zM29.9 85.8a1.3 1.3 0 0 0 0 2.1M29.9 91.9a1.3 1.3 0 0 0 0 2.1M29.9 98a1.3 1.3 0 0 0 0 2.1M33.8 85.4a1.5 1.5 0 0 1 1.6-.2 1.5 1.5 0 0 1 .9 1.3 1.64 1.64 0 0 1-.4 1.7 1.64 1.64 0 0 1-1.8 .3 1.95 1.95 0 0 1-.3-3.1zM33.8 94a1.5 1.5 0 0 1 1.6-.2 1.5 1.5 0 0 1 .9 1.2 1.64 1.64 0 0 1-.4 1.8 1.64 1.64 0 0 1-1.8 .3 1.95 1.95 0 0 1-.3-3.1zM35.2 85.1a1.91 1.91 0 0 0-1 1.8 1.91 1.91 0 0 0 1 1.7M35.2 93.7a1.91 1.91 0 0 0-1 1.7 1.91 1.91 0 0 0 1 1.8M54.4 86.1l.1 .8-.1 .7M54.4 94.7l.1 .7-.1 .8M54.8 85.2a.56 .56 0 0 1 1 .2 2.88 2.88 0 0 1-.2 3.1 .56 .56 0 0 1-.9-.2 2.88 2.88 0 0 1 .1-3.1zM54.8 93.8a.56 .56 0 0 1 1 .2 2.88 2.88 0 0 1-.2 3.1 .56 .56 0 0 1-.9-.3 2.88 2.88 0 0 1 .1-3z"/>
<path d="M58.1 85.8l.1-.1a.92 .92 0 0 1 .7 1.1 1.16 1.16 0 0 1-.6 1.3 1.14 1.14 0 0 1-.6-1.3 1.44 1.44 0 0 1 .4-1zM58.1 91.8h.1a.92 .92 0 0 1 .7 1.1 1.16 1.16 0 0 1-.6 1.3 1.14 1.14 0 0 1-.6-1.3 1.44 1.44 0 0 1 .4-1.1zM58.1 97.9l.1-.1a.92 .92 0 0 1 .7 1.2 1.16 1.16 0 0 1-.6 1.3 1.14 1.14 0 0 1-.6-1.3 1.44 1.44 0 0 1 .4-1.1zM68.5 91.8h.1a.92 .92 0 0 1 .7 1.1 1.16 1.16 0 0 1-.6 1.3 1.14 1.14 0 0 1-.6-1.3 1.44 1.44 0 0 1 .4-1.1zM68.5 97.9l.1-.1a.92 .92 0 0 1 .7 1.2 1.16 1.16 0 0 1-.6 1.3 1.14 1.14 0 0 1-.6-1.3 1.44 1.44 0 0 1 .4-1.1zM68.5 85.8l.1-.1a.92 .92 0 0 1 .7 1.1 1.16 1.16 0 0 1-.6 1.3 1.14 1.14 0 0 1-.6-1.3 1.44 1.44 0 0 1 .4-1zM71.4 85.2a.57 .57 0 0 1 1 .2 2.93 2.93 0 0 1-.2 3.1 .56 .56 0 0 1-.9-.2 2.97 2.97 0 0 1 .1-3.1zM71.4 93.8a.57 .57 0 0 1 1 .2 2.93 2.93 0 0 1-.2 3.1 .56 .56 0 0 1-.9-.3 2.97 2.97 0 0 1 .1-3zM72.6 86.1v.8v.7M72.6 94.7v.7v.8M7.7 102.6a1.56 1.56 0 0 1 1.8-.2 1.56 1.56 0 0 1 .8 1.6 1.55 1.55 0 0 1-1 1.7 1.55 1.55 0 0 1-1.8-.5 1.98 1.98 0 0 1 .2-2.6zM8.2 102.3a1.91 1.91 0 0 1 1.1 1.7 1.91 1.91 0 0 1-1.1 1.8"/>
<path d="M33.8 102.6a1.5 1.5 0 0 1 1.6-.3 1.5 1.5 0 0 1 .9 1.3 1.64 1.64 0 0 1-.4 1.7 1.64 1.64 0 0 1-1.8 .3 1.95 1.95 0 0 1-.3-3zM35.2 102.3a1.91 1.91 0 0 0-1 1.7 1.91 1.91 0 0 0 1 1.8M54.4 103.3l.1 .7-.1 .8M54.8 102.4a.56 .56 0 0 1 1 .2 2.88 2.88 0 0 1-.2 3 .56 .56 0 0 1-.9-.2 2.88 2.88 0 0 1 .1-3zM71.4 102.4a.57 .57 0 0 1 1 .2 2.93 2.93 0 0 1-.2 3 .56 .56 0 0 1-.9-.2 2.97 2.97 0 0 1 .1-3zM72.6 103.3v.7v.8"/>
<circle cx="78.8" cy="16.6" r="1.98"/>
<circle cx="78.8" cy="25.8" r="1.98"/>
<circle cx="78.8" cy="35" r="1.98"/>
</g>
<g fill="none" stroke="#000" stroke-width=".17">
<path d="M50.5 0v1.3l-.6-.9h1.1l-.5 .9M1.4 1.3h98.1v125.7h-98.1zM24.4 .4v.9M76.5 .4v.9M.4 30.5h1M99.5 30.5h1M-.1 64.2h1.5l-.9 .5v-1.1l.9 .6M99.5 64.2l.9-.6v1.1l-.9-.5h1.5M.4 97.9h1M99.5 97.9h1M24.4 127v1M50.5 127l.5 .9h-1.1l.6-.9v1.5"/>
<path d="M76.5 127v1"/>
</g>
<g fill="#000" stroke="#000" stroke-width=".09">
<path d="M37.1 4.2l.5 .3zM37.2 4l.4 .5-.5-.3zM38.8 11.9l.5 .3zM38.9 11.8l.4 .4-.5-.3zM38.5 2.9l.5 .3zM38.5 2.9l.5 .3-.1 .2zM39 5.6l.5 .3zM39 5.6l.5 .3-.1 .1zM40.4 13.1l.5 .3zM40.4 13.1l.5 .3-.1 .2zM43.3 6.9l.5 .3zM43.4 6.7l.4 .5-.5-.3z"/>
<path d="M50.6 8.4l.5-.4zM50.5 8.2l.6-.2-.5 .4zM52.8 7.1l.4-.4zM52.8 7.1l.4-.4 .1 .2zM74.2 6.9l.6 .2zM74.3 6.7l.5 .4-.6-.2zM82.9 16l.1 .6zM82.9 16h.2l-.1 .6zM83 9.7l.1 .6zM83 9.7l.1 .6h-.2zM49.5 31.2l.1 .6zM49.5 31.2h.2l-.1 .6z"/>
<path d="M49.6 19.7l.1 .6zM49.6 19.7l.1 .6h-.2zM49.6 31.8l.1 .6zM49.6 31.8l.1 .6h-.2zM61.4 28.3l.6 .2zM61.5 28.1l.5 .4-.6-.2zM61.5 23.5l.5-.4zM61.4 23.3l.6-.2-.5 .4zM62.3 22.9l.5-.4zM62.3 22.9l.5-.4 .1 .2zM62.3 28.6l.6 .2zM62.3 28.6l.6 .2-.1 .2z"/>
<path d="M80.2 23.7l-.2 .5zM80.2 23.7l.2 .1-.4 .4zM49.4 53.4l.1 .6zM49.4 53.4l.1 .6h-.2zM49.5 41.3l.1 .6zM49.5 41.3h.2l-.1 .6zM50.5 43.4l.6 .2zM50.6 43.2l.5 .4-.6-.2zM51.8 51.5l.6-.2zM51.8 51.5l.6-.2v.3zM53.4 51.6l.6-.1zM53.4 51.3l.6 .2-.6 .1z"/>
<path d="M54.2 44.1l.6-.1zM54.2 44.1l.6-.1v.2zM75.1 44.2l.6-.1zM75.1 44l.6 .1-.6 .1zM75.5 45.8l.6-.1zM75.5 45.8l.6-.1v.3zM75.5 49.2l.6-.2zM75.5 49.2l.6-.2v.3zM76.6 51.1l.6-.1zM76.6 51.1l.6-.1v.2zM76.6 54.7l.6-.2zM76.6 54.7l.6-.2v.3z"/>
<path d="M78.8 43.9l.6-.1zM78.8 43.9l.6-.1v.2zM79.9 54.8l.6-.1zM79.9 54.5l.6 .2-.6 .1zM81 49.3l.6-.1zM81 49l.6 .2-.6 .1zM81 51.2l.6-.1zM81 51l.6 .1-.6 .1zM81.2 44l.6-.1zM81.2 43.8l.6 .1-.6 .1zM81.2 46l.6-.2zM81.2 45.7l.6 .1-.6 .2z"/>
<path d="M70.4 77.6l.5 .2zM70.5 77.4l.4 .4-.5-.2zM75.2 60.1l.6-.1zM75.2 60.1l.6-.1v.3zM81 60.3l.6-.2zM81 60l.6 .1-.6 .2zM64.7 98.4l.2 .6zM64.7 98.4h.3l-.1 .6zM64.7 92.3l.2 .7zM64.7 92.3h.3l-.1 .7zM64.9 99l.1 .7zM64.9 99l.1 .7h-.3z"/>
<path d="M64.9 93l.1 .6zM64.9 93l.1 .6h-.3zM64.9 86.9l.1 .6zM64.9 86.9l.1 .6h-.3zM67.5 80.5l.6 .1zM67.6 80.2l.5 .4-.6-.1zM78.1 95.4l.1 .6zM78.1 95.4l.1 .6h-.2zM15.7 105.2l.6-.1zM15.7 105.2l.6-.1v.2zM27.2 105.3l.6-.1zM27.2 105.1l.6 .1-.6 .1z"/>
<path d="M49.3 119.7l.1 .6zM49.3 119.7h.2l-.1 .6zM59.8 110.4l.6-.1zM59.8 110.4l.6-.1v.2zM64.7 112l.2 .6zM64.7 112h.3l-.1 .6zM65.6 119.7l.1 .6zM65.6 119.7h.2l-.1 .6zM65.7 112.6l.1 .6zM65.7 112.6l.1 .6h-.2zM66.6 110.5l.6-.1zM66.6 110.3l.6 .1-.6 .1z"/>
<path d="M73 115l.6-.1zM73 115l.6-.1v.2zM74.6 115.1l.6-.1zM74.6 114.9l.6 .1-.6 .1zM78 112l.1 .6zM78 112h.2l-.1 .6zM78 103.4l.1 .6zM78 103.4h.2l-.1 .6zM78.1 104l.1 .6zM78.1 104l.1 .6h-.2zM87 119.7l.1 .6zM87 119.7h.3l-.2 .6z"/>
<path d="M87.1 116.4l.2 .6zM87.1 116.4l.2 .6h-.3zM89.9 115.8l.1 .6zM89.9 115.8h.2l-.1 .6zM90 112.6l.1 .6zM90 112.6l.1 .6h-.2zM51.8 123.5l.6-.2zM51.8 123.5l.6-.2v.3zM81 123.6l.6-.1zM81 123.3l.6 .2-.6 .1z"/>
</g>
<g font-size="4.3">
<text x="90.8" y="108.7" transform="rotate(-90 90.8 108.7)">Drawing of ion trap holder for</text>
<text x="96" y="108.7" transform="rotate(-90 96 108.7)">0.3 mm thick blades</text>
</g>
<text font-size="2" x="87.1" y="29.6" transform="rotate(-90 87.1 29.6)">all sizes in mm</text>
<g font-size="1.5">
<text x="97.5" y="4" transform="rotate(-90 97.5 4)">hick</text>
<text x="97.5" y=".8" transform="rotate(-90 97.5 .8)">bla</text>
<text x="97.5" y="22.6" transform="rotate(-90 97.5 22.6)">trap holder for 300 micron t</text>
<text x="97.4" y="30.9" transform="rotate(-90 97.4 30.9)">C</text>
</g>
<g font-size="1.1">
<text x="86.1" y="37.9" transform="rotate(-90 86.1 37.9)">11/20/2014</text>
<text x="86.3" y="48.7" transform="rotate(-90 86.3 48.7)">David</text>
</g>
<g font-size="1">
<text x="11.7" y="1.1" transform="rotate(-90 11.7 1.1)">D</text>
<text x="37.8" y="1" transform="rotate(-90 37.8 1)">C</text>
<text x="63.8" y="1" transform="rotate(-90 63.8 1)">B</text>
<text x="64.1" y="5.3" transform="rotate(-90 64.1 5.3)">60.0°</text>
<text x="89.9" y="1" transform="rotate(-90 89.9 1)">A</text>
<text x="99.3" y="10.6" transform="rotate(-90 99.3 10.6)">1</text>
<text x="99.3" y="8.1" transform="rotate(-90 99.3 8.1)">1</text>
<text x="1.2" y="13.9" transform="rotate(-90 1.2 13.9)">1</text>
<text x="83.4" y="14.1" transform="rotate(-90 83.4 14.1)">5.72</text>
<text x="100.5" y="13.9" transform="rotate(-90 100.5 13.9)">1</text>
<text x="81.2" y="22.1" transform="rotate(-90 81.2 22.1)">⌀3.28</text>
<text x="41.2" y="27.6" transform="rotate(-90 41.2 27.6)">120.0°</text>
<text x="50" y="27" transform="rotate(-90 50 27)">10.00</text>
<text x="59.6" y="24.9" transform="rotate(-30 59.6 24.9)">.30</text>
<text x="60.8" y="27.4" transform="rotate(-150 60.8 27.4)">.30</text>
<text x="50" y="37.8" transform="rotate(-90 50 37.8)">8.34</text>
<text x="1.2" y="47.6" transform="rotate(-90 1.2 47.6)">2</text>
<text x="66.2" y="43.8" transform="rotate(180 66.2 43.8)">17.84</text>
<text x="79.6" y="45.5" transform="rotate(180 79.6 45.5)">5.29</text>
<text x="84" y="43.6" transform="rotate(180 84 43.6)">54</text>
<text x="84.9" y="43.6" transform="rotate(180 84.9 43.6)">2.</text>
<text x="100.5" y="47.6" transform="rotate(-90 100.5 47.6)">2</text>
<text x="57.1" y="51.1" transform="rotate(180 57.1 51.1)">1.83</text>
<text x="79.5" y="48.8" transform="rotate(180 79.5 48.8)">5.08</text>
<text x="80.1" y="50.7" transform="rotate(180 80.1 50.7)">4.18</text>
<text x="79.4" y="59.8" transform="rotate(180 79.4 59.8)">5.29</text>
<text x="79.5" y="54.3" transform="rotate(180 79.5 54.3)">3.28</text>
<text x="65.7" y="73.6" transform="rotate(-90 65.7 73.6)">⌀3.00</text>
<text x="1.2" y="81.3" transform="rotate(-90 1.2 81.3)">3</text>
<text x="64.6" y="78.3" transform="rotate(-90 64.6 78.3)">⌀2.00</text>
<text x="100.5" y="81.3" transform="rotate(-90 100.5 81.3)">3</text>
<text x="49.8" y="88.1" transform="rotate(-90 49.8 88.1)">55.37</text>
<text x="65.2" y="90.9" transform="rotate(-90 65.2 90.9)">5.05</text>
<text x="65.2" y="97" transform="rotate(-90 65.2 97)">5.05</text>
<text x="78.5" y="100.7" transform="rotate(-90 78.5 100.7)">7.11</text>
<text x="23" y="104.8" transform="rotate(180 23 104.8)">10.00</text>
<text x="65.2" y="107.1" transform="rotate(-90 65.2 107.1)">11.24</text>
<text x="64.5" y="110" transform="rotate(180 64.5 110)">6.12</text>
<text x="78.5" y="109.3" transform="rotate(-90 78.5 109.3)">7.11</text>
<text x="1.2" y="115" transform="rotate(-90 1.2 115)">4</text>
<text x="66.1" y="117.4" transform="rotate(-90 66.1 117.4)">6.35</text>
<text x="72" y="114.6" transform="rotate(180 72 114.6)">1.83</text>
<text x="90.4" y="119.5" transform="rotate(-90 90.4 119.5)">3.18</text>
<text x="100.5" y="115" transform="rotate(-90 100.5 115)">4</text>
<text x="68" y="123.1" transform="rotate(180 68 123.1)">24.69</text>
<text x="87.5" y="123.3" transform="rotate(-90 87.5 123.3)">3.18</text>
<text x="11.7" y="128" transform="rotate(-90 11.7 128)">D</text>
<text x="37.8" y="127.9" transform="rotate(-90 37.8 127.9)">C</text>
<text x="63.8" y="127.9" transform="rotate(-90 63.8 127.9)">B</text>
<text x="89.9" y="127.9" transform="rotate(-90 89.9 127.9)">A</text>
</g>
<g font-size=".8">
<text x="36.5" y="3.1" transform="rotate(-141 36.5 3.1)">2.49</text>
<text x="42.1" y="5.3" transform="rotate(-141 42.1 5.3)">9.62</text>
<text x="95.7" y="3.6" transform="rotate(-90 95.7 3.6)">REV</text>
<text x="99.3" y="9.4" transform="rotate(-90 99.3 9.4)">OF</text>
<text x="43.4" y="15" transform="rotate(-141 43.4 15)">2.00</text>
<text x="99.3" y="13.4" transform="rotate(-90 99.3 13.4)">SHEET</text>
<text x="95.7" y="22.6" transform="rotate(-90 95.7 22.6)">DWG NO</text>
<text x="88.8" y="31.8" transform="rotate(-90 88.8 31.8)">TITLE</text>
<text x="95.7" y="31.3" transform="rotate(-90 95.7 31.3)">SIZE</text>
<text x="98.8" y="31.8" transform="rotate(-90 98.8 31.8)">SCALE</text>
<text x="85" y="48.7" transform="rotate(-90 85 48.7)">DRAWN</text>
<text x="87.3" y="48.7" transform="rotate(-90 87.3 48.7)">CHECKED</text>
<text x="89.6" y="48.7" transform="rotate(-90 89.6 48.7)">QA</text>
<text x="91.9" y="48.7" transform="rotate(-90 91.9 48.7)">MFG</text>
<text x="94.2" y="48.7" transform="rotate(-90 94.2 48.7)">APPROVED</text>
</g>
</svg>
